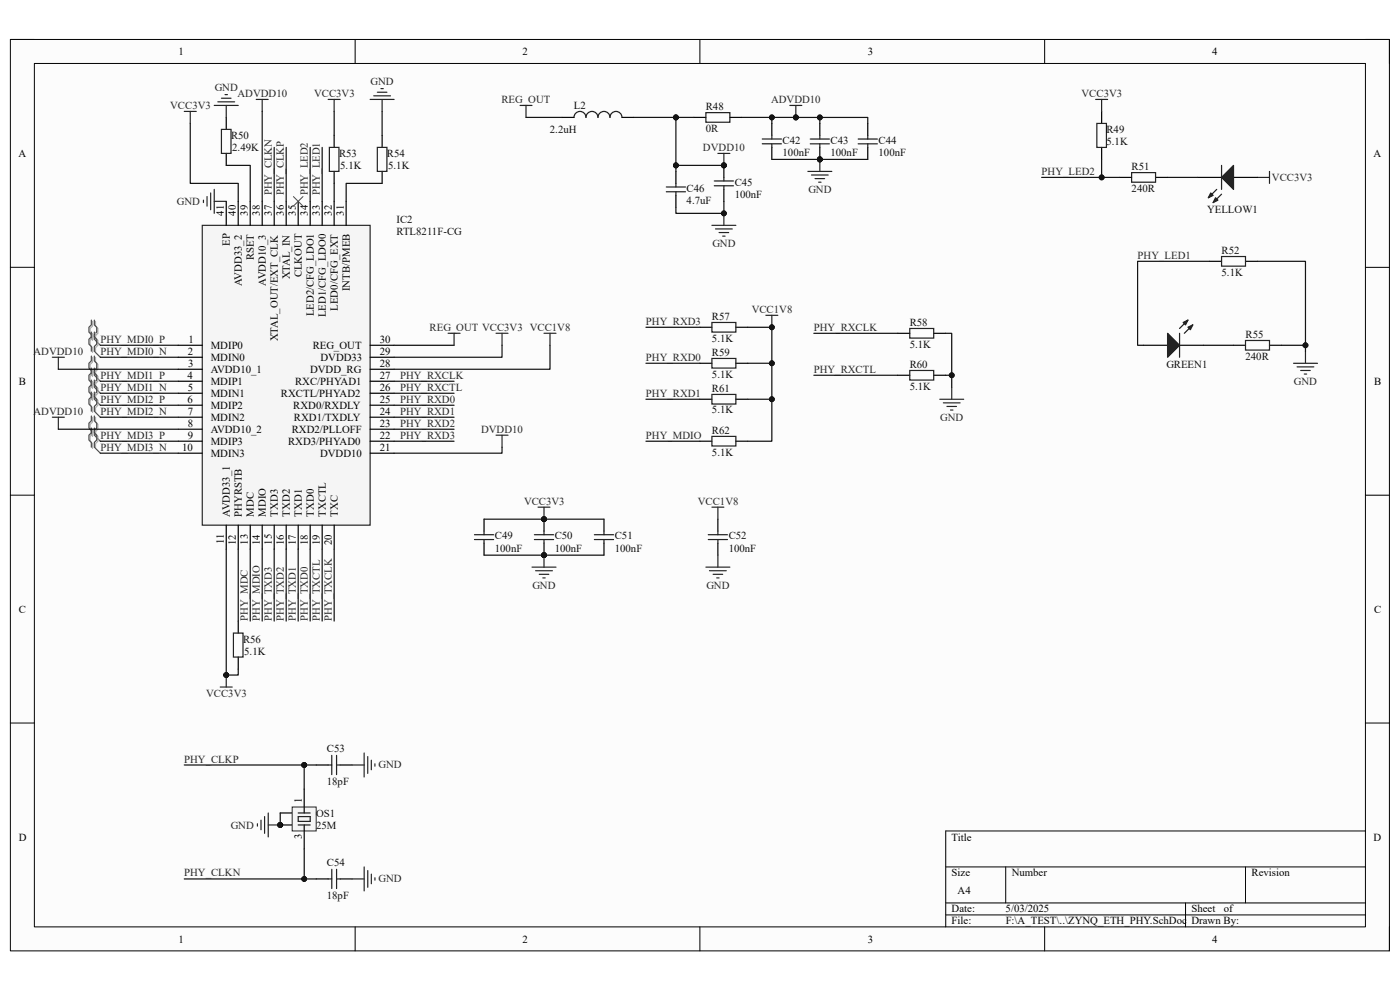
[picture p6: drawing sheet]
<svg xmlns="http://www.w3.org/2000/svg" width="297mm" height="210mm" viewBox="0 0 297 210" stroke-linecap="round" stroke-linejoin="round" font-family="sans-serif">
<path d="M2.2 8.4h292.6v193.3h-292.6z" fill-rule="evenodd" fill="#fcfcfc"/>
<path d="M2.2 8.4h292.6v193.3h-292.6z" fill="none" stroke="#000" stroke-width=".21"/>
<path d="M7.3 13.5h282.4v183.1h-282.4z" fill-rule="evenodd" fill="#fcfcfc"/>
<g fill="none" stroke="#000" stroke-width=".21">
<path d="M2.2 8.4h5.1M7.3 13.5h282.4v183.1h-282.4zM75.3 8.4v5.1M148.5 8.4v5.1M221.6 8.4v5.1M289.7 8.4h5.1v5.1M2.2 56.7h5.1M289.7 56.7h5.1M2.2 105h5.1M289.7 105.1h5.1M2.2 153.4h5.1M289.7 153.4h5.1"/>
<path d="M289.7 176.3h-89.1v20.3M75.3 196.6v5.1M148.5 196.6v5.1M200.6 183.9h89.1M200.6 191.5h89.1M200.6 194.1h89.1M213.4 183.9v7.6M221.6 196.6v5.1M251.5 191.5v5.1M264.2 183.9v7.6M294.8 196.6v5.1"/>
</g>
<path d="M119.2 24.9h2.6M131.9 24.9h2.6" fill="none" stroke="#000" stroke-width=".25"/>
<path d="M121.8 24.9a1.27 1.27 0 0 1 1.2-1.3 1.27 1.27 0 0 1 1.3 1.3 1.27 1.27 0 0 1 1.3-1.3 1.27 1.27 0 0 1 1.3 1.3 1.27 1.27 0 0 1 1.2-1.3 1.27 1.27 0 0 1 1.3 1.3 1.27 1.27 0 0 1 1.3-1.3 1.27 1.27 0 0 1 1.2 1.3" fill="none" stroke="#1c1c1c" stroke-width=".25"/>
<path d="M110.3 22.4h2.6M111.6 22.4v2.5" fill="none" stroke="#262626" stroke-width=".25"/>
<circle cx="153.6" cy="35.1" r=".51" fill="#0e0e0e"/>
<circle cx="153.6" cy="35.1" r=".51" fill="none" stroke="#0e0e0e" stroke-width=".21"/>
<path d="M153.6 35.1v2.5M153.6 40.2v2.5" fill="none" stroke="#000" stroke-width=".25"/>
<circle cx="153.6" cy="35.1" r=".51" fill="#0e0e0e"/>
<circle cx="153.6" cy="35.1" r=".51" fill="none" stroke="#0e0e0e" stroke-width=".21"/>
<path d="M151.5 38.4h4.1M151.5 39.4h4.1M153.6 37.6v.8M153.6 39.4v.8" fill="none" stroke="#1c1c1c" stroke-width=".25"/>
<path d="M151 47.8h5.1M151.8 48.6h3.6M152.6 49.3h2M153.3 50.1h.5M153.6 45.3v2.5" fill="none" stroke="#262626" stroke-width=".25"/>
<circle cx="153.6" cy="45.3" r=".51" fill="#0e0e0e"/>
<circle cx="153.6" cy="45.3" r=".51" fill="none" stroke="#0e0e0e" stroke-width=".21"/>
<path d="M147.2 24.9h2.6M154.8 24.9h2.6M163.7 26.2v2.5M163.7 31.3v2.5" fill="none" stroke="#000" stroke-width=".25"/>
<path d="M149.8 23.9h5v2h-5zM161.7 29.5h4.1M161.7 30.5h4.1M163.7 28.7v.8M163.7 30.5v.8" fill="none" stroke="#1c1c1c" stroke-width=".25"/>
<circle cx="173.9" cy="33.8" r=".51" fill="#0e0e0e"/>
<circle cx="173.9" cy="33.8" r=".51" fill="none" stroke="#0e0e0e" stroke-width=".21"/>
<path d="M173.9 31.3v2.5" fill="none" stroke="#000" stroke-width=".25"/>
<circle cx="173.9" cy="33.8" r=".51" fill="#0e0e0e"/>
<circle cx="173.9" cy="33.8" r=".51" fill="none" stroke="#0e0e0e" stroke-width=".21"/>
<path d="M173.9 26.2v2.5" fill="none" stroke="#000" stroke-width=".25"/>
<path d="M171.9 29.5h4.1M171.9 30.5h4.1M173.9 28.7v.8M173.9 30.5v.8" fill="none" stroke="#1c1c1c" stroke-width=".25"/>
<path d="M171.4 36.4h5.1M172.1 37.1h3.6M172.9 37.9h2M173.7 38.7h.5M173.9 33.8v2.6" fill="none" stroke="#262626" stroke-width=".25"/>
<circle cx="173.9" cy="33.8" r=".51" fill="#0e0e0e"/>
<circle cx="173.9" cy="33.8" r=".51" fill="none" stroke="#0e0e0e" stroke-width=".21"/>
<path d="M167.6 22.4h2.5M168.8 22.4v2.5" fill="none" stroke="#262626" stroke-width=".25"/>
<circle cx="168.8" cy="24.9" r=".51" fill="#0e0e0e"/>
<circle cx="168.8" cy="24.9" r=".51" fill="none" stroke="#0e0e0e" stroke-width=".21"/>
<path d="M152.3 32.5h2.5M153.6 32.5v2.6" fill="none" stroke="#262626" stroke-width=".25"/>
<circle cx="153.6" cy="35.1" r=".51" fill="#0e0e0e"/>
<circle cx="153.6" cy="35.1" r=".51" fill="none" stroke="#0e0e0e" stroke-width=".21"/>
<path d="M143.4 36.4v2.5M143.4 41.4v2.6" fill="none" stroke="#000" stroke-width=".25"/>
<path d="M141.4 39.7h4M143.4 38.9v.8M141.4 40.7h4M143.4 40.7v.7" fill="none" stroke="#1c1c1c" stroke-width=".25"/>
<path d="M42.9 47.8h35.6v63.6h-35.6z" fill-rule="evenodd" fill="#f5f5f5"/>
<path d="M42.9 47.8h35.6v63.6h-35.6zM11.1 75.8h2.5M12.4 75.8v2.5M11.1 88.5h2.6M12.4 88.5v2.6M46.7 145.7h2.6M48 143.2v2.5" fill="none" stroke="#262626" stroke-width=".25"/>
<g fill="none" stroke="#000" stroke-width=".25">
<path d="M48 42.7v5.1M50.5 42.7v5.1M53.1 42.7v5.1M55.6 42.7v5.1M58.2 42.7v5.1M60.7 42.7v5.1M63.3 42.7v5.1M65.8 42.7v5.1M68.3 42.7v5.1M70.9 42.7v5.1M73.4 42.7v5.1M37.8 73.2h5.1"/>
<path d="M37.8 75.8h5.1M37.8 78.3h5.1M78.5 73.2h5.1M78.5 75.8h5.1M78.5 78.3h5.1M37.8 80.9h5.1M37.8 83.4h5.1M37.8 86h5.1M37.8 88.5h5.1M37.8 91.1h5.1M37.8 93.6h5.1M37.8 96.1h5.1"/>
<path d="M78.5 80.9h5.1M78.5 83.4h5.1M78.5 86h5.1M78.5 88.5h5.1M78.5 91.1h5.1M78.5 93.6h5.1M78.5 96.1h5.1M48 111.4v5.1M50.5 111.4v5.1M53.1 111.4v5.1M55.6 111.4v5.1M58.2 111.4v5.1"/>
<path d="M60.7 111.4v5.1M63.3 111.4v5.1M65.8 111.4v5.1M68.3 111.4v5.1M70.9 111.4v5.1"/>
</g>
<circle cx="48" cy="143.2" r=".51" fill="#0e0e0e"/>
<circle cx="48" cy="143.2" r=".51" fill="none" stroke="#0e0e0e" stroke-width=".21"/>
<path d="M48 24.9v2.6M48 32.5v2.6M70.9 28.7v2.6M70.9 36.4v2.5M81.1 28.7v2.6M81.1 36.4v2.5M50.5 131.8v2.5M50.5 139.4v2.5M67.1 162.3h2.5M72.2 162.3h2.5M67.1 186.5h2.5M72.2 186.5h2.5" fill="none" stroke="#000" stroke-width=".25"/>
<path d="M47 27.5h2v5h-2zM69.9 31.3h2v5.1h-2zM80 31.3h2.1v5.1h-2.1zM49.5 134.3h2.1v5.1h-2.1zM69.6 162.3h.8M70.4 160.2v4.1M71.4 160.2v4.1M71.4 162.3h.8M69.6 186.5h.8M70.4 184.4v4.1M71.4 184.4v4.1M71.4 186.5h.8" fill="none" stroke="#1c1c1c" stroke-width=".25"/>
<g fill="none" stroke="#262626" stroke-width=".25">
<path d="M80 19.6h2.1M80.8 18.8h.5M39.1 23.6h2.5M40.4 23.6v2.6M45.5 22.4h5M46.2 21.6h3.6M47 20.8h2M47.7 20.1h.5M48 22.4v2.5M54.4 21.1h2.5M55.6 21.1v2.5M69.6 21.1h2.6"/>
<path d="M70.9 21.1v2.5M78.5 21.1h5.1M79.3 20.3h3.5M81.1 21.1v2.5M43.2 42.5v.5M43.9 41.7v2M44.7 40.9v3.6M45.5 40.2v5.1M45.5 42.7h2.5M95.1 70.7h2.5M96.3 70.7v2.5M105.2 70.7h2.6"/>
<path d="M106.5 70.7v2.5M115.4 70.7h2.6M116.7 70.7v2.5M105.2 92.3h2.6M106.5 92.3v2.6M77.3 159.7v5.1M74.7 162.3h2.6M78 160.5v3.6M78.8 161.3v2M79.5 162v.5M74.7 186.5h2.6M77.3 183.9v5.1"/>
<path d="M78 184.7v3.5M78.8 185.4v2.1M79.5 186.2v.5"/>
</g>
<path d="M62.2 41.7l2.1 2M64.3 41.7l-2.1 2" fill="none" stroke="#4c4c4c" stroke-width=".21"/>
<circle cx="59.4" cy="175" r=".51" fill="#0e0e0e"/>
<circle cx="59.4" cy="175" r=".51" fill="none" stroke="#0e0e0e" stroke-width=".21"/>
<path d="M59.4 172.5h2.6M59.4 175h2.6" fill="none" stroke="#000" stroke-width=".25"/>
<circle cx="59.4" cy="175" r=".51" fill="#0e0e0e"/>
<circle cx="59.4" cy="175" r=".51" fill="none" stroke="#0e0e0e" stroke-width=".21"/>
<path d="M62 171.2h5.1v5.1h-5.1z" fill-rule="evenodd" fill="#f5f5f5"/>
<path d="M62 171.2h5.1v5.1h-5.1z" fill="none" stroke="#262626" stroke-width=".21"/>
<path d="M64.5 167.4v5.1M64.5 175v5.1" fill="none" stroke="#000" stroke-width=".25"/>
<path d="M63.3 172.5h2.5M63.3 173.2h2.5v1h-2.5zM63.3 175h2.5" fill="none" stroke="#1c1c1c" stroke-width=".25"/>
<path d="M54.6 174.8v.5M55.4 174v2M56.1 173.2v3.6M56.9 172.5v5M56.9 175h2.5" fill="none" stroke="#262626" stroke-width=".25"/>
<circle cx="59.4" cy="175" r=".51" fill="#0e0e0e"/>
<circle cx="59.4" cy="175" r=".51" fill="none" stroke="#0e0e0e" stroke-width=".21"/>
<path d="M148.5 77.1h2.5M156.1 77.1h2.6M148.5 84.7h2.5M148.5 93.6h2.5M156.1 84.7h2.6M156.1 93.6h2.6" fill="none" stroke="#000" stroke-width=".25"/>
<path d="M151 76h5.1v2.1h-5.1zM151 83.7h5.1v2h-5.1zM151 92.6h5.1v2h-5.1z" fill="none" stroke="#1c1c1c" stroke-width=".25"/>
<path d="M162.5 66.9h2.5M163.7 66.9v2.5" fill="none" stroke="#262626" stroke-width=".25"/>
<circle cx="163.7" cy="69.4" r=".51" fill="#0e0e0e"/>
<circle cx="163.7" cy="69.4" r=".51" fill="none" stroke="#0e0e0e" stroke-width=".21"/>
<path d="M266.8 37.6h2.5M269.3 36.4v2.5M274.4 77.1h5.1M275.2 77.8h3.5M275.9 78.6h2.1M276.7 79.4h.5M277 74.5v2.6M199.4 84.7h5M200.1 85.5h3.6M200.9 86.2h2M201.7 87h.5M201.9 82.1v2.6" fill="none" stroke="#262626" stroke-width=".25"/>
<path d="M256.6 55.4h2.6M264.2 55.4h2.6M148.5 69.4h2.5M156.1 69.4h2.6M190.5 70.7h2.5M190.5 79.6h2.5M198.1 70.7h2.5M198.1 79.6h2.5M261.7 73.2h2.5M269.3 73.2h2.6M102.7 110.1v2.6M102.7 115.2v2.6" fill="none" stroke="#000" stroke-width=".25"/>
<path d="M259.2 54.4h5v2.1h-5zM151 68.4h5.1v2h-5.1zM193 69.7h5.1v2h-5.1zM193 78.6h5.1v2h-5.1zM264.2 72.2h5.1v2.1h-5.1zM100.7 113.4h4M100.7 114.5h4M102.7 112.7v.7M102.7 114.5v.7" fill="none" stroke="#1c1c1c" stroke-width=".25"/>
<circle cx="115.4" cy="117.8" r=".51" fill="#0e0e0e"/>
<circle cx="115.4" cy="117.8" r=".51" fill="none" stroke="#0e0e0e" stroke-width=".21"/>
<circle cx="115.4" cy="110.1" r=".51" fill="#0e0e0e"/>
<circle cx="115.4" cy="110.1" r=".51" fill="none" stroke="#0e0e0e" stroke-width=".21"/>
<path d="M115.4 115.2v2.6" fill="none" stroke="#000" stroke-width=".25"/>
<circle cx="115.4" cy="117.8" r=".51" fill="#0e0e0e"/>
<circle cx="115.4" cy="117.8" r=".51" fill="none" stroke="#0e0e0e" stroke-width=".21"/>
<path d="M115.4 110.1v2.6" fill="none" stroke="#000" stroke-width=".25"/>
<circle cx="115.4" cy="110.1" r=".51" fill="#0e0e0e"/>
<circle cx="115.4" cy="110.1" r=".51" fill="none" stroke="#0e0e0e" stroke-width=".21"/>
<path d="M113.4 113.4h4M113.4 114.5h4M115.4 112.7v.7M115.4 114.5v.7M126.1 113.4h4.1M126.1 114.5h4.1M128.1 112.7v.7M128.1 114.5v.7" fill="none" stroke="#1c1c1c" stroke-width=".25"/>
<path d="M128.1 110.1v2.6M128.1 115.2v2.6" fill="none" stroke="#000" stroke-width=".25"/>
<path d="M114.1 107.6h2.6M115.4 107.6v2.5" fill="none" stroke="#262626" stroke-width=".25"/>
<circle cx="115.4" cy="110.1" r=".51" fill="#0e0e0e"/>
<circle cx="115.4" cy="110.1" r=".51" fill="none" stroke="#0e0e0e" stroke-width=".21"/>
<path d="M115.4 117.8v2.5M112.9 120.3h5.1M113.6 121.1h3.6M114.4 121.8h2M115.2 122.6h.5" fill="none" stroke="#262626" stroke-width=".25"/>
<circle cx="115.4" cy="117.8" r=".51" fill="#0e0e0e"/>
<circle cx="115.4" cy="117.8" r=".51" fill="none" stroke="#0e0e0e" stroke-width=".21"/>
<path d="M184.1 26.2v2.5M184.1 31.3v2.5M254.1 37.6h5.1M261.7 37.6h5.1M152.3 110.1v2.6M152.3 115.2v2.6" fill="none" stroke="#000" stroke-width=".25"/>
<path d="M182.1 29.5h4M182.1 30.5h4M184.1 28.7v.8M184.1 30.5v.8M150.3 113.4h4M150.3 114.5h4M152.3 112.7v.7M152.3 114.5v.7" fill="none" stroke="#1c1c1c" stroke-width=".25"/>
<path d="M151 107.6h2.6M152.3 107.6v2.5M152.3 117.8v2.5M149.8 120.3h5M150.5 121.1h3.6M151.3 121.8h2M152 122.6h.6" fill="none" stroke="#262626" stroke-width=".25"/>
<g fill="none" stroke="#aeaeae" stroke-width=".25">
<path d="M19.6 68.2v1l-.5 .5v1l.5 .5v1M19.6 70.7v1l-.5 .5v1l.5 .6v1M19.6 75.8v1l-.5 .5v1l.5 .5v1.1M19.6 78.3v1l-.5 .6v1l.5 .5v1M20.3 68.2v1l.5 .5v1l-.5 .5v1M20.3 70.7v1l.5 .5v1l-.5 .6v1M20.3 75.8v1l.5 .5v1l-.5 .5v1.1M20.3 78.3v1l.5 .6v1l-.5 .5v1M19.6 80.9v1l-.5 .5v1l.5 .5v1M19.6 83.4v1l-.5 .5v1.1l.5 .5v1M19.6 88.5v1l-.5 .5v1.1l.5 .5v1M19.6 91.1v1l-.5 .5v1l.5 .5v1"/>
<path d="M20.3 80.9v1l.5 .5v1l-.5 .5v1M20.3 83.4v1l.5 .5v1.1l-.5 .5v1M20.3 88.5v1l.5 .5v1.1l-.5 .5v1M20.3 91.1v1l.5 .5v1l-.5 .5v1"/>
</g>
<path d="M20.3 72.2l1 1M20.3 74.8l1 1M20.3 79.9l1 1M20.3 82.4l1 1M20.3 84.9l1 1.1M20.3 87.5l1 1M20.3 92.6l1 1M20.3 95.1l1 1" fill="none" stroke="#aeaeae" stroke-width=".21"/>
<g fill="none" stroke="#4c4c4c" stroke-width=".25">
<path d="M19.4 67.9v1l-.5 .5v1l.5 .6v1M19.4 70.4v1.1l-.5 .5v1l.5 .5v1M19.4 75.5v1.1l-.5 .5v1l.5 .5v1M19.4 78.1v1l-.5 .5v1l.5 .5v1M20 67.9v1l.5 .5v1l-.5 .6v1M20 70.4v1.1l.5 .5v1l-.5 .5v1M20 75.5v1.1l.5 .5v1l-.5 .5v1M20 78.1v1l.5 .5v1l-.5 .5v1M19.4 80.6v1l-.5 .5v1.1l.5 .5v1M19.4 83.2v1l-.5 .5v1l.5 .5v1M19.4 88.3v1l-.5 .5v1l.5 .5v1M19.4 90.8v1l-.5 .5v1l.5 .6v1"/>
<path d="M20 80.6v1l.5 .5v1.1l-.5 .5v1M20 83.2v1l.5 .5v1l-.5 .5v1M20 88.3v1l.5 .5v1l-.5 .5v1M20 90.8v1l.5 .5v1l-.5 .6v1"/>
</g>
<path d="M20 72l1.3 1.2M20 74.5l1.3 1.3M20 79.6l1.3 1.3M20 82.1l1.3 1.3M20 84.7l1.3 1.3M20 87.2l1.3 1.3M20 92.3l1.3 1.3M20 94.9l1.3 1.2" fill="none" stroke="#4c4c4c" stroke-width=".21"/>
<path d="M261.7 35.1v5.1l-2.5-2.6z" fill="#1c1c1c"/>
<path d="M261.7 35.1v5.1l-2.5-2.6zM258.1 40.2l-1.8 1.8M259.2 41.2l-1.8 1.8" fill="none" stroke="#1c1c1c" stroke-width=".25"/>
<path d="M256.9 40.9l.5 .5-1.1 .6z" fill="#1c1c1c"/>
<path d="M256.9 40.9l.5 .5-1.1 .6z" fill="none" stroke="#1c1c1c" stroke-width=".25"/>
<path d="M257.9 42l.5 .5-1 .5z" fill="#1c1c1c"/>
<path d="M259.2 35.1v5.1M257.9 42l.5 .5-1 .5z" fill="none" stroke="#1c1c1c" stroke-width=".25"/>
<path d="M242.6 73.2h5.1M250.2 73.2h5.1" fill="none" stroke="#000" stroke-width=".25"/>
<path d="M247.7 70.7l2.5 2.5-2.5 2.6z" fill="#1c1c1c"/>
<path d="M247.7 70.7l2.5 2.5-2.5 2.6zM252 67.9l-1.8 1.8M253 68.9l-1.7 1.8" fill="none" stroke="#1c1c1c" stroke-width=".25"/>
<path d="M252 69.4l1-.5-.5 1z" fill="#1c1c1c"/>
<path d="M252 69.4l1-.5-.5 1z" fill="none" stroke="#1c1c1c" stroke-width=".25"/>
<path d="M251 68.4l1-.5-.5 1z" fill="#1c1c1c"/>
<path d="M232.7 26.2h2v5.1h-2zM240.1 36.6h5.1v2.1h-5.1zM250.2 70.7v5.1M251 68.4l1-.5-.5 1z" fill="none" stroke="#1c1c1c" stroke-width=".25"/>
<path d="M233.7 23.6v2.6M233.7 31.3v2.5M237.5 37.6h2.6M245.2 37.6h2.5" fill="none" stroke="#000" stroke-width=".25"/>
<path d="M232.4 21.1h2.6M233.7 21.1v2.5" fill="none" stroke="#262626" stroke-width=".25"/>
<path d="M153.6 42.7v2.6h-10.2v-1.3" fill="none" stroke="#0e0e0e" stroke-width=".25"/>
<circle cx="153.6" cy="45.3" r=".51" fill="#0e0e0e"/>
<circle cx="153.6" cy="45.3" r=".51" fill="none" stroke="#0e0e0e" stroke-width=".21"/>
<path d="M163.7 24.9v1.3" fill="none" stroke="#0e0e0e" stroke-width=".25"/>
<circle cx="163.7" cy="24.9" r=".51" fill="#0e0e0e"/>
<circle cx="163.7" cy="24.9" r=".51" fill="none" stroke="#0e0e0e" stroke-width=".21"/>
<path d="M143.4 24.9h3.8" fill="none" stroke="#0e0e0e" stroke-width=".25"/>
<circle cx="143.4" cy="24.9" r=".51" fill="#0e0e0e"/>
<circle cx="143.4" cy="24.9" r=".51" fill="none" stroke="#0e0e0e" stroke-width=".21"/>
<path d="M163.7 33.8h10.2" fill="none" stroke="#0e0e0e" stroke-width=".25"/>
<circle cx="173.9" cy="33.8" r=".51" fill="#0e0e0e"/>
<circle cx="173.9" cy="33.8" r=".51" fill="none" stroke="#0e0e0e" stroke-width=".21"/>
<path d="M143.4 35.1h10.2" fill="none" stroke="#0e0e0e" stroke-width=".25"/>
<circle cx="143.4" cy="35.1" r=".51" fill="#0e0e0e"/>
<circle cx="143.4" cy="35.1" r=".51" fill="none" stroke="#0e0e0e" stroke-width=".21"/>
<circle cx="153.6" cy="35.1" r=".51" fill="#0e0e0e"/>
<circle cx="153.6" cy="35.1" r=".51" fill="none" stroke="#0e0e0e" stroke-width=".21"/>
<path d="M168.8 24.9h5.1v1.3" fill="none" stroke="#0e0e0e" stroke-width=".25"/>
<circle cx="168.8" cy="24.9" r=".51" fill="#0e0e0e"/>
<circle cx="168.8" cy="24.9" r=".51" fill="none" stroke="#0e0e0e" stroke-width=".21"/>
<circle cx="173.9" cy="24.9" r=".51" fill="#0e0e0e"/>
<circle cx="173.9" cy="24.9" r=".51" fill="none" stroke="#0e0e0e" stroke-width=".21"/>
<path d="M111.6 24.9h7.6M143.4 24.9v10.2" fill="none" stroke="#0e0e0e" stroke-width=".25"/>
<circle cx="143.4" cy="35.1" r=".51" fill="#0e0e0e"/>
<circle cx="143.4" cy="35.1" r=".51" fill="none" stroke="#0e0e0e" stroke-width=".21"/>
<circle cx="143.4" cy="24.9" r=".51" fill="#0e0e0e"/>
<circle cx="143.4" cy="24.9" r=".51" fill="none" stroke="#0e0e0e" stroke-width=".21"/>
<path d="M134.5 24.9h8.9" fill="none" stroke="#0e0e0e" stroke-width=".25"/>
<circle cx="143.4" cy="24.9" r=".51" fill="#0e0e0e"/>
<circle cx="143.4" cy="24.9" r=".51" fill="none" stroke="#0e0e0e" stroke-width=".21"/>
<path d="M12.4 78.3h25.4M21.3 73.2h16.5M21.3 75.8h16.5M12.4 91.1h25.4M21.3 80.9h16.5M21.3 83.4h16.5M21.3 86h16.5M21.3 88.5h16.5M21.3 93.6h16.5M21.3 96.1h16.5M48 116.5v26.7" fill="none" stroke="#0e0e0e" stroke-width=".25"/>
<circle cx="48" cy="143.2" r=".51" fill="#0e0e0e"/>
<circle cx="48" cy="143.2" r=".51" fill="none" stroke="#0e0e0e" stroke-width=".21"/>
<path d="M50.5 116.5v15.3M50.5 141.9v1.3h-2.5" fill="none" stroke="#0e0e0e" stroke-width=".25"/>
<circle cx="48" cy="143.2" r=".51" fill="#0e0e0e"/>
<circle cx="48" cy="143.2" r=".51" fill="none" stroke="#0e0e0e" stroke-width=".21"/>
<g fill="none" stroke="#0e0e0e" stroke-width=".25">
<path d="M40.4 26.2v12.7h10.1v3.8M48 35.1h5.1v7.6M55.6 23.6v19.1M58.2 31.3v11.4M60.7 31.3v11.4M65.8 31.3v11.4M68.3 31.3v11.4M70.9 23.6v5.1M70.9 38.9v3.8M81.1 38.9h-7.7v3.8M81.1 23.6v5.1M83.6 73.2h12.7"/>
<path d="M106.5 73.2v2.6h-22.9M116.7 73.2v5.1h-33.1M83.6 80.9h12.7M83.6 83.4h12.7M83.6 86h12.7M83.6 88.5h12.7M83.6 91.1h12.7M83.6 93.6h12.7M106.5 94.9v1.2h-22.9M53.1 116.5v15.3M55.6 116.5v15.3M58.2 116.5v15.3"/>
<path d="M60.7 116.5v15.3M63.3 116.5v15.3M65.8 116.5v15.3M68.3 116.5v15.3M70.9 116.5v15.3M64.5 162.3v5.1"/>
</g>
<circle cx="64.5" cy="162.3" r=".51" fill="#0e0e0e"/>
<circle cx="64.5" cy="162.3" r=".51" fill="none" stroke="#0e0e0e" stroke-width=".21"/>
<path d="M64.5 162.3h2.6" fill="none" stroke="#0e0e0e" stroke-width=".25"/>
<circle cx="64.5" cy="162.3" r=".51" fill="#0e0e0e"/>
<circle cx="64.5" cy="162.3" r=".51" fill="none" stroke="#0e0e0e" stroke-width=".21"/>
<path d="M39.1 162.3h25.4" fill="none" stroke="#0e0e0e" stroke-width=".25"/>
<circle cx="64.5" cy="162.3" r=".51" fill="#0e0e0e"/>
<circle cx="64.5" cy="162.3" r=".51" fill="none" stroke="#0e0e0e" stroke-width=".21"/>
<path d="M59.4 172.5v2.5" fill="none" stroke="#0e0e0e" stroke-width=".25"/>
<circle cx="59.4" cy="175" r=".51" fill="#0e0e0e"/>
<circle cx="59.4" cy="175" r=".51" fill="none" stroke="#0e0e0e" stroke-width=".21"/>
<path d="M39.1 186.5h28" fill="none" stroke="#0e0e0e" stroke-width=".25"/>
<circle cx="64.5" cy="186.5" r=".51" fill="#0e0e0e"/>
<circle cx="64.5" cy="186.5" r=".51" fill="none" stroke="#0e0e0e" stroke-width=".21"/>
<path d="M64.5 180.1v6.4" fill="none" stroke="#0e0e0e" stroke-width=".25"/>
<circle cx="64.5" cy="186.5" r=".51" fill="#0e0e0e"/>
<circle cx="64.5" cy="186.5" r=".51" fill="none" stroke="#0e0e0e" stroke-width=".21"/>
<path d="M137 77.1h11.5M158.7 77.1h5M137 84.7h11.5M137 93.6h11.5" fill="none" stroke="#0e0e0e" stroke-width=".25"/>
<circle cx="163.7" cy="77.1" r=".51" fill="#0e0e0e"/>
<circle cx="163.7" cy="77.1" r=".51" fill="none" stroke="#0e0e0e" stroke-width=".21"/>
<path d="M158.7 84.7h5" fill="none" stroke="#0e0e0e" stroke-width=".25"/>
<circle cx="163.7" cy="84.7" r=".51" fill="#0e0e0e"/>
<circle cx="163.7" cy="84.7" r=".51" fill="none" stroke="#0e0e0e" stroke-width=".21"/>
<path d="M137 69.4h11.5M172.7 70.7h17.8M172.7 79.6h17.8M200.6 79.6h1.3" fill="none" stroke="#0e0e0e" stroke-width=".25"/>
<circle cx="201.9" cy="79.6" r=".51" fill="#0e0e0e"/>
<circle cx="201.9" cy="79.6" r=".51" fill="none" stroke="#0e0e0e" stroke-width=".21"/>
<path d="M157.4 24.9h11.4" fill="none" stroke="#0e0e0e" stroke-width=".25"/>
<circle cx="163.7" cy="24.9" r=".51" fill="#0e0e0e"/>
<circle cx="163.7" cy="24.9" r=".51" fill="none" stroke="#0e0e0e" stroke-width=".21"/>
<circle cx="168.8" cy="24.9" r=".51" fill="#0e0e0e"/>
<circle cx="168.8" cy="24.9" r=".51" fill="none" stroke="#0e0e0e" stroke-width=".21"/>
<path d="M102.7 110.1h25.4" fill="none" stroke="#0e0e0e" stroke-width=".25"/>
<circle cx="115.4" cy="110.1" r=".51" fill="#0e0e0e"/>
<circle cx="115.4" cy="110.1" r=".51" fill="none" stroke="#0e0e0e" stroke-width=".21"/>
<path d="M102.7 117.8h25.4" fill="none" stroke="#0e0e0e" stroke-width=".25"/>
<circle cx="115.4" cy="117.8" r=".51" fill="#0e0e0e"/>
<circle cx="115.4" cy="117.8" r=".51" fill="none" stroke="#0e0e0e" stroke-width=".21"/>
<path d="M143.4 35.1v1.3" fill="none" stroke="#0e0e0e" stroke-width=".25"/>
<circle cx="143.4" cy="35.1" r=".51" fill="#0e0e0e"/>
<circle cx="143.4" cy="35.1" r=".51" fill="none" stroke="#0e0e0e" stroke-width=".21"/>
<path d="M173.9 24.9h10.2v1.3" fill="none" stroke="#0e0e0e" stroke-width=".25"/>
<circle cx="173.9" cy="24.9" r=".51" fill="#0e0e0e"/>
<circle cx="173.9" cy="24.9" r=".51" fill="none" stroke="#0e0e0e" stroke-width=".21"/>
<path d="M173.9 33.8h10.2" fill="none" stroke="#0e0e0e" stroke-width=".25"/>
<circle cx="173.9" cy="33.8" r=".51" fill="#0e0e0e"/>
<circle cx="173.9" cy="33.8" r=".51" fill="none" stroke="#0e0e0e" stroke-width=".21"/>
<path d="M233.7 33.8v3.8" fill="none" stroke="#0e0e0e" stroke-width=".25"/>
<circle cx="233.7" cy="37.6" r=".51" fill="#0e0e0e"/>
<circle cx="233.7" cy="37.6" r=".51" fill="none" stroke="#0e0e0e" stroke-width=".21"/>
<path d="M247.7 37.6h6.4M266.8 55.4h10.2v19.1" fill="none" stroke="#0e0e0e" stroke-width=".25"/>
<circle cx="277" cy="73.2" r=".51" fill="#0e0e0e"/>
<circle cx="277" cy="73.2" r=".51" fill="none" stroke="#0e0e0e" stroke-width=".21"/>
<path d="M271.9 73.2h5.1" fill="none" stroke="#0e0e0e" stroke-width=".25"/>
<circle cx="277" cy="73.2" r=".51" fill="#0e0e0e"/>
<circle cx="277" cy="73.2" r=".51" fill="none" stroke="#0e0e0e" stroke-width=".21"/>
<path d="M221 37.6h16.5M256.6 55.4h-15.3v17.8h1.3M255.3 73.2h6.4" fill="none" stroke="#0e0e0e" stroke-width=".25"/>
<circle cx="233.7" cy="37.6" r=".51" fill="#0e0e0e"/>
<circle cx="233.7" cy="37.6" r=".51" fill="none" stroke="#0e0e0e" stroke-width=".21"/>
<path d="M158.7 69.4h5v24.2h-5" fill="none" stroke="#0e0e0e" stroke-width=".25"/>
<circle cx="163.7" cy="84.7" r=".51" fill="#0e0e0e"/>
<circle cx="163.7" cy="84.7" r=".51" fill="none" stroke="#0e0e0e" stroke-width=".21"/>
<circle cx="163.7" cy="77.1" r=".51" fill="#0e0e0e"/>
<circle cx="163.7" cy="77.1" r=".51" fill="none" stroke="#0e0e0e" stroke-width=".21"/>
<circle cx="163.7" cy="69.4" r=".51" fill="#0e0e0e"/>
<circle cx="163.7" cy="69.4" r=".51" fill="none" stroke="#0e0e0e" stroke-width=".21"/>
<path d="M200.6 70.7h1.3v11.4" fill="none" stroke="#0e0e0e" stroke-width=".25"/>
<circle cx="201.9" cy="79.6" r=".51" fill="#0e0e0e"/>
<circle cx="201.9" cy="79.6" r=".51" fill="none" stroke="#0e0e0e" stroke-width=".21"/>
<g font-size="2.3">
<text x="37.9" y="11.7">1</text>
<text x="110.9" y="11.7">2</text>
<text x="184.1" y="11.7">3</text>
<text x="257.1" y="11.7">4</text>
<text x="3.9" y="33.3">A</text>
<text x="291.4" y="33.3">A</text>
<text x="47.5" y="45.8" transform="rotate(-90 47.5 45.8)">41</text>
<text x="50" y="45.8" transform="rotate(-90 50 45.8)">40</text>
<text x="52.6" y="45.8" transform="rotate(-90 52.6 45.8)">39</text>
<text x="55.1" y="45.8" transform="rotate(-90 55.1 45.8)">38</text>
<text x="57.7" y="45.8" transform="rotate(-90 57.7 45.8)">37</text>
<text x="60.2" y="45.8" transform="rotate(-90 60.2 45.8)">36</text>
<text x="62.8" y="45.8" transform="rotate(-90 62.8 45.8)">35</text>
<text x="65.3" y="45.8" transform="rotate(-90 65.3 45.8)">34</text>
<text x="67.9" y="45.8" transform="rotate(-90 67.9 45.8)">33</text>
<text x="70.4" y="45.8" transform="rotate(-90 70.4 45.8)">32</text>
<text x="72.9" y="45.8" transform="rotate(-90 72.9 45.8)">31</text>
<text x="48.8" y="52.2" transform="rotate(-90 48.8 52.2)">EP</text>
<text x="53.8" y="55.2" transform="rotate(-90 53.8 55.2)">RSET</text>
<text x="61.5" y="59.3" transform="rotate(-90 61.5 59.3)">XTAL_IN</text>
<text x="64" y="58.8" transform="rotate(-90 64 58.8)">CLKOUT</text>
<text x="51.3" y="60.7" transform="rotate(-90 51.3 60.7)">AVDD33_2</text>
<text x="56.4" y="60.6" transform="rotate(-90 56.4 60.6)">AVDD10_3</text>
<text x="71.7" y="65.9" transform="rotate(-90 71.7 65.9)">LED0/CFG_EXT</text>
<text x="74.2" y="61.7" transform="rotate(-90 74.2 61.7)">INTB/PMEB</text>
<text x="66.6" y="67.1" transform="rotate(-90 66.6 67.1)">LED2/CFG_LDO1</text>
<text x="69.1" y="67.2" transform="rotate(-90 69.1 67.2)">LED1/CFG_LDO0</text>
<text x="39.8" y="75.3">2</text>
<text x="39.9" y="77.8">3</text>
<text x="40" y="72.7">1</text>
<text x="44.7" y="74">MDIP0</text>
<text x="44.7" y="76.5">MDIN0</text>
<text x="58.9" y="72.4" transform="rotate(-90 58.9 72.4)">XTAL_OUT/EXT_CLK</text>
<text x="66.3" y="74">REG_OUT</text>
<text x="68" y="76.5">DVDD33</text>
<text x="80.6" y="72.7">30</text>
<text x="80.6" y="75.3">29</text>
<text x="80.6" y="77.8">28</text>
<text x="4" y="81.6">B</text>
<text x="39.8" y="80.3">4</text>
<text x="39.9" y="82.9">5</text>
<text x="44.7" y="79.1">AVDD10_1</text>
<text x="44.7" y="81.6">MDIP1</text>
<text x="62.6" y="81.6">RXC/PHYAD1</text>
<text x="65.8" y="79.1">DVDD_RG</text>
<text x="80.6" y="80.3">27</text>
<text x="80.6" y="82.9">26</text>
<text x="291.5" y="81.6">B</text>
<text x="39.8" y="85.4">6</text>
<text x="39.8" y="88">7</text>
<text x="44.7" y="84.2">MDIN1</text>
<text x="44.7" y="86.7">MDIP2</text>
<text x="44.7" y="89.3">MDIN2</text>
<text x="59.6" y="84.2">RXCTL/PHYAD2</text>
<text x="62.2" y="86.7">RXD0/RXDLY</text>
<text x="62.4" y="89.3">RXD1/TXDLY</text>
<text x="80.6" y="85.4">25</text>
<text x="80.6" y="88">24</text>
<text x="38.7" y="95.6">10</text>
<text x="39.8" y="90.6">8</text>
<text x="39.8" y="93.1">9</text>
<text x="44.7" y="91.8">AVDD10_2</text>
<text x="44.7" y="94.4">MDIP3</text>
<text x="61.1" y="94.4">RXD3/PHYAD0</text>
<text x="61.9" y="91.8">RXD2/PLLOFF</text>
<text x="80.6" y="90.6">23</text>
<text x="80.6" y="93.1">22</text>
<text x="80.6" y="95.6">21</text>
<text x="44.7" y="96.9">MDIN3</text>
<text x="67.9" y="96.9">DVDD10</text>
<text x="48.8" y="109.6" transform="rotate(-90 48.8 109.6)">AVDD33_1</text>
<text x="51.3" y="109.6" transform="rotate(-90 51.3 109.6)">PHYRSTB</text>
<text x="53.8" y="109.6" transform="rotate(-90 53.8 109.6)">MDC</text>
<text x="56.4" y="109.6" transform="rotate(-90 56.4 109.6)">MDIO</text>
<text x="58.9" y="109.6" transform="rotate(-90 58.9 109.6)">TXD3</text>
<text x="61.5" y="109.6" transform="rotate(-90 61.5 109.6)">TXD2</text>
<text x="64" y="109.6" transform="rotate(-90 64 109.6)">TXD1</text>
<text x="66.6" y="109.6" transform="rotate(-90 66.6 109.6)">TXD0</text>
<text x="69.1" y="109.6" transform="rotate(-90 69.1 109.6)">TXCTL</text>
<text x="71.7" y="109.6" transform="rotate(-90 71.7 109.6)">TXC</text>
<text x="47.5" y="115.4" transform="rotate(-90 47.5 115.4)">11</text>
<text x="50" y="115.7" transform="rotate(-90 50 115.7)">12</text>
<text x="52.6" y="115.5" transform="rotate(-90 52.6 115.5)">13</text>
<text x="55.1" y="115.7" transform="rotate(-90 55.1 115.7)">14</text>
<text x="57.7" y="115.6" transform="rotate(-90 57.7 115.6)">15</text>
<text x="60.2" y="115.7" transform="rotate(-90 60.2 115.7)">16</text>
<text x="62.8" y="115.6" transform="rotate(-90 62.8 115.6)">17</text>
<text x="65.3" y="115.6" transform="rotate(-90 65.3 115.6)">18</text>
<text x="67.9" y="115.7" transform="rotate(-90 67.9 115.7)">19</text>
<text x="70.4" y="115.7" transform="rotate(-90 70.4 115.7)">20</text>
<text x="4" y="130">C</text>
<text x="291.5" y="130">C</text>
<text x="64" y="170.4" transform="rotate(-90 64 170.4)">1</text>
<text x="4" y="178.3">D</text>
<text x="64" y="178" transform="rotate(-90 64 178)">3</text>
<text x="201.9" y="178.3">Title</text>
<text x="291.4" y="178.3">D</text>
<text x="201.9" y="185.9">Size</text>
<text x="214.6" y="185.9">Number</text>
<text x="265.5" y="185.9">Revision</text>
<text x="203.2" y="189.7">A4</text>
<text x="201.9" y="193.5">Date:</text>
<text x="201.9" y="196.1">File:</text>
<text x="213.3" y="193.5">5/03/2025</text>
<text x="213.4" y="196.1">F:\A_TEST\..\ZYNQ_ETH_PHY.SchDoc Drawn By:</text>
<text x="252.8" y="193.5">Sheet</text>
<text x="259.6" y="193.5">of</text>
<text x="37.9" y="199.9">1</text>
<text x="110.9" y="199.9">2</text>
<text x="184.1" y="199.9">3</text>
<text x="257.1" y="199.9">4</text>
</g>
<g font-size="2.3" fill="#262626">
<text x="36.1" y="23.1">VCC3V3</text>
<text x="45.6" y="19.3">GND</text>
<text x="50.4" y="20.6">ADVDD10</text>
<text x="66.6" y="20.6">VCC3V3</text>
<text x="78.6" y="18">GND</text>
<text x="106.4" y="21.8">REG_OUT</text>
<text x="163.6" y="21.8">ADVDD10</text>
<text x="229.4" y="20.6">VCC3V3</text>
<text x="149.1" y="32">DVDD10</text>
<text x="57.7" y="41.4" transform="rotate(-90 57.7 41.4)">PHY_CLKN</text>
<text x="60.2" y="41.4" transform="rotate(-90 60.2 41.4)">PHY_CLKP</text>
<text x="65.3" y="41.4" transform="rotate(-90 65.3 41.4)">PHY_LED2</text>
<text x="67.9" y="41.4" transform="rotate(-90 67.9 41.4)">PHY_LED1</text>
<text x="171.5" y="40.9">GND</text>
<text x="221" y="37.1">PHY_LED2</text>
<text x="269.8" y="38.4">VCC3V3</text>
<text x="37.5" y="43.5">GND</text>
<text x="151.1" y="52.4">GND</text>
<text x="241.3" y="54.9">PHY_LED1</text>
<text x="91.1" y="70.2">REG_OUT VCC3V3 VCC1V8</text>
<text x="137" y="68.9">PHY_RXD3</text>
<text x="159.5" y="66.4">VCC1V8</text>
<text x="172.6" y="70.2">PHY_RXCLK</text>
<text x="7.1" y="75.3">ADVDD10</text>
<text x="21.3" y="72.7">PHY_MDI0_P</text>
<text x="21.3" y="75.3">PHY_MDI0_N</text>
<text x="137" y="76.5">PHY_RXD0</text>
<text x="21.3" y="80.3">PHY_MDI1_P</text>
<text x="21.3" y="82.9">PHY_MDI1_N</text>
<text x="84.9" y="82.9">PHY_RXCTL</text>
<text x="84.9" y="80.3">PHY_RXCLK</text>
<text x="172.6" y="79.1">PHY_RXCTL</text>
<text x="274.5" y="81.6">GND</text>
<text x="7.1" y="88">ADVDD10</text>
<text x="21.3" y="85.4">PHY_MDI2_P</text>
<text x="21.3" y="88">PHY_MDI2_N</text>
<text x="84.9" y="88">PHY_RXD1</text>
<text x="84.9" y="85.4">PHY_RXD0</text>
<text x="137" y="84.2">PHY_RXD1</text>
<text x="199.5" y="89.3">GND</text>
<text x="21.3" y="93.1">PHY_MDI3_P</text>
<text x="21.3" y="95.6">PHY_MDI3_N</text>
<text x="84.9" y="93.1">PHY_RXD3</text>
<text x="84.9" y="90.6">PHY_RXD2</text>
<text x="102.1" y="91.8">DVDD10</text>
<text x="137" y="93.1">PHY_MDIO</text>
<text x="111.2" y="107.1">VCC3V3</text>
<text x="148" y="107.1">VCC1V8</text>
<text x="112.9" y="124.9">GND</text>
<text x="149.9" y="124.9">GND</text>
<text x="52.6" y="131.7" transform="rotate(-90 52.6 131.7)">PHY_MDC</text>
<text x="55.1" y="131.7" transform="rotate(-90 55.1 131.7)">PHY_MDIO</text>
<text x="57.7" y="131.7" transform="rotate(-90 57.7 131.7)">PHY_TXD3</text>
<text x="60.2" y="131.7" transform="rotate(-90 60.2 131.7)">PHY_TXD2</text>
<text x="62.8" y="131.7" transform="rotate(-90 62.8 131.7)">PHY_TXD1</text>
<text x="65.3" y="131.7" transform="rotate(-90 65.3 131.7)">PHY_TXD0</text>
<text x="67.9" y="131.7" transform="rotate(-90 67.9 131.7)">PHY_TXCTL</text>
<text x="70.4" y="131.7" transform="rotate(-90 70.4 131.7)">PHY_TXCLK</text>
<text x="43.7" y="147.8">VCC3V3</text>
<text x="39.1" y="161.8">PHY_CLKP</text>
<text x="80.3" y="163">GND</text>
<text x="48.9" y="175.8">GND</text>
<text x="39.1" y="185.9">PHY_CLKN</text>
<text x="80.3" y="187.2">GND</text>
</g>
<g font-size="2.3" fill="#0e0e0e">
<text x="121.8" y="23.1">L2</text>
<text x="149.7" y="23.4">R48</text>
<text x="49" y="29.5">R50</text>
<text x="116.7" y="28.2">2.2uH</text>
<text x="149.7" y="27.9">0R</text>
<text x="234.7" y="28.2">R49</text>
<text x="49.3" y="32">2.49K</text>
<text x="71.9" y="33.3">R53</text>
<text x="72.2" y="35.9">5.1K</text>
<text x="82.1" y="33.3">R54</text>
<text x="82.3" y="35.9">5.1K</text>
<text x="166" y="33">100nF</text>
<text x="166" y="30.5">C42</text>
<text x="176.2" y="33">100nF</text>
<text x="176.2" y="30.5">C43</text>
<text x="186.4" y="33">100nF</text>
<text x="186.4" y="30.5">C44</text>
<text x="234.7" y="30.7">5.1K</text>
<text x="145.7" y="40.7">C46</text>
<text x="155.9" y="42">100nF</text>
<text x="155.9" y="39.4">C45</text>
<text x="240.1" y="40.7">240R</text>
<text x="240.1" y="36.1">R51</text>
<text x="84.1" y="47.3">IC2</text>
<text x="145.7" y="43.2">4.7uF</text>
<text x="256.1" y="45.3">YELLOW1</text>
<text x="84.1" y="49.8">RTL8211F-CG</text>
<text x="259.2" y="53.9">R52</text>
<text x="259.2" y="58.5">5.1K</text>
<text x="151" y="67.9">R57</text>
<text x="193" y="69.2">R58</text>
<text x="264.2" y="71.7">R55</text>
<text x="151" y="75.5">R59</text>
<text x="151" y="72.5">5.1K</text>
<text x="193" y="73.7">5.1K</text>
<text x="264.2" y="76.3">240R</text>
<text x="151" y="80.1">5.1K</text>
<text x="151" y="83.1">R61</text>
<text x="193" y="82.6">5.1K</text>
<text x="193" y="78.1">R60</text>
<text x="247.4" y="78.1">GREEN1</text>
<text x="151" y="87.7">5.1K</text>
<text x="151" y="92.1">R62</text>
<text x="151" y="96.6">5.1K</text>
<text x="105" y="117">100nF</text>
<text x="105" y="114.4">C49</text>
<text x="117.7" y="117">100nF</text>
<text x="117.7" y="114.4">C50</text>
<text x="130.4" y="117">100nF</text>
<text x="130.4" y="114.4">C51</text>
<text x="154.6" y="117">100nF</text>
<text x="154.6" y="114.4">C52</text>
<text x="51.6" y="136.3">R56</text>
<text x="51.8" y="138.9">5.1K</text>
<text x="69.3" y="159.5">C53</text>
<text x="69.3" y="166.6">18pF</text>
<text x="67.1" y="173.2">OS1</text>
<text x="67.1" y="175.8">25M</text>
<text x="69.3" y="183.6">C54</text>
<text x="69.3" y="190.8">18pF</text>
</g>
</svg>
